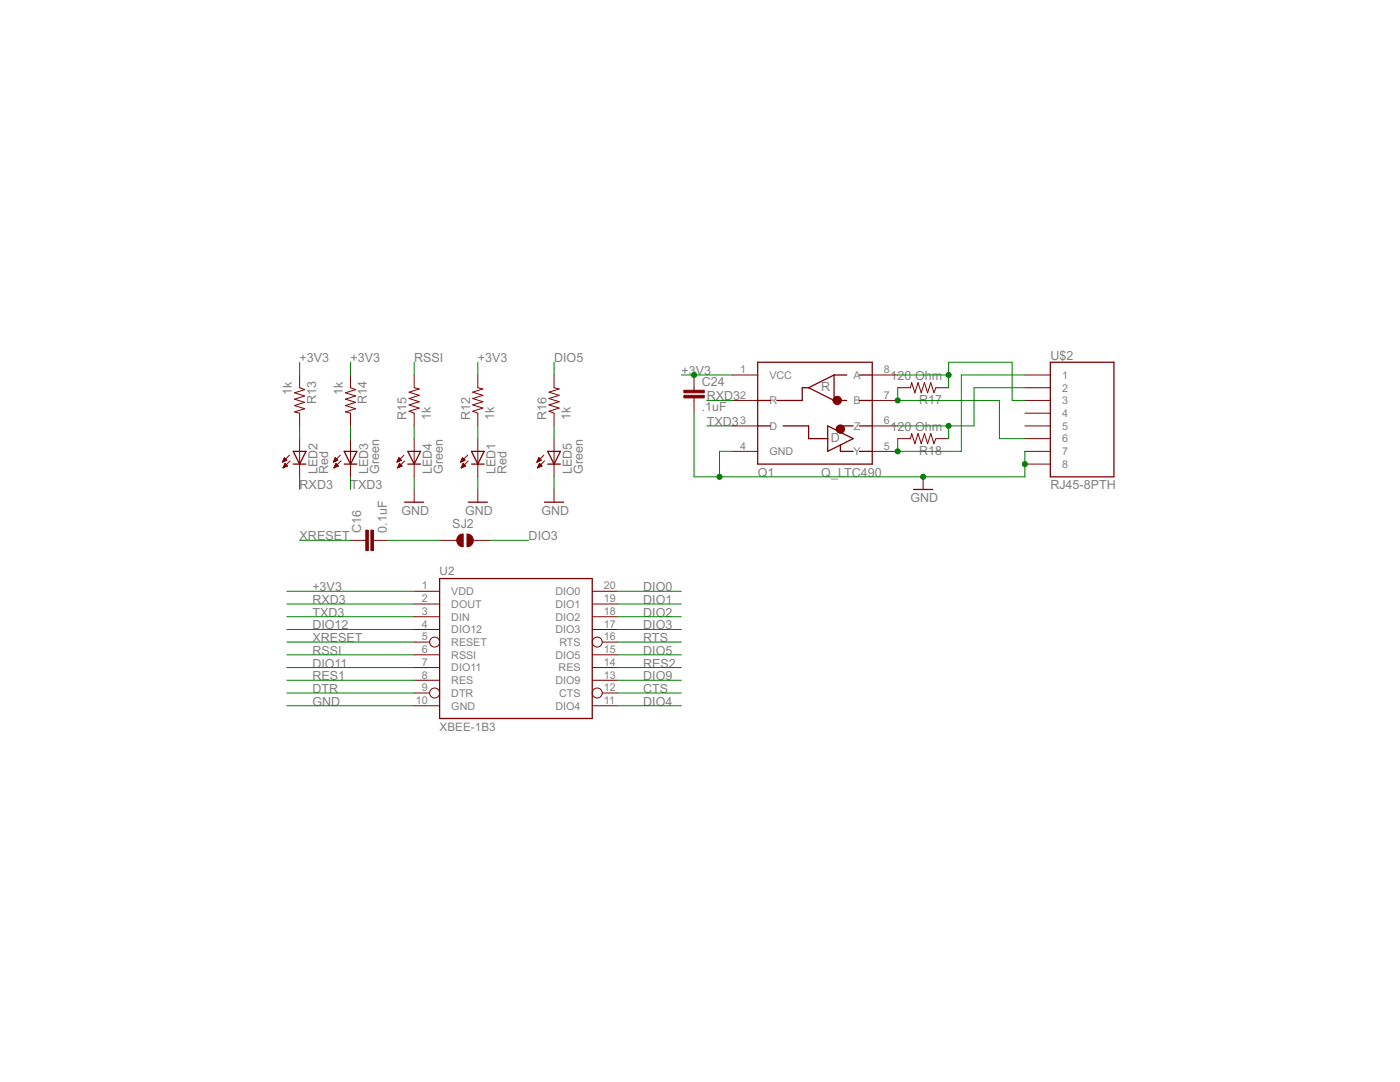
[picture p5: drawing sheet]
<svg xmlns="http://www.w3.org/2000/svg" width="279mm" height="216mm" viewBox="0 0 279 216" stroke-linecap="round" stroke-linejoin="round" font-family="sans-serif">
<g fill="none" stroke="#800000" stroke-width=".2">
<path d="M59.8 74.8v2.6l1 .3-2 .7 2 .6-2 .7 2 .6-2 .6 2 .7-2 .6 1 .2v2.6M70 74.8v2.6l1 .3-2.1 .7 2.1 .6-2.1 .7 2.1 .6-2.1 .6 2.1 .7-2.1 .6 1.1 .2v2.6M82.7 74.8v2.6l1 .2-2.1 .7 2.1 .6-2.1 .6 2.1 .7-2.1 .6 2.1 .6-2.1 .7 1.1 .3v2.6M95.4 74.8v2.6l1 .2-2.1 .7 2.1 .6-2.1 .6 2.1 .7-2.1 .6 2.1 .6-2.1 .7 1.1 .3v2.6M110.6 74.8v2.6l1 .2-2 .7 2 .6-2 .6 2 .7-2 .6 2 .6-2 .7 1 .3v2.6M138.5 74.8v3.1M138.5 79.4v3M146.1 74.8h5.1M146.1 79.9h5.1M174.1 74.8h5.1M174.1 79.9h5.1M179.2 77.4h2.5l.2-1.1 .7 2.1 .6-2.1 .7 2.1 .6-2.1 .6 2.1 .7-2.1 .6 2.1 .4-1h2.5"/>
<path d="M204.5 74.8h5.1M204.5 77.4h5.1M204.5 79.9h5.1M56.4 92.1h.2M56.5 92h.4M56.5 91.9h.6M56.5 93.3h.1M56.6 91.8h.6M56.6 93.2h.2M56.6 93.1h.5M56.6 91.6h.5M56.7 91.5h.2"/>
<path d="M56.7 93h.7M56.7 92.8h.6M56.7 91.4h.1M56.7 91.3l.6 .5-.9 .4zM56.8 92.7h.3M56.8 92.6h.2M56.9 92.5h.1M56.9 92.5l-.4 .9M56.9 92.5l.5 .5-.9 .4M57.8 90.8l-1.4 1.4M57.9 92l-1.4 1.4M59.8 87.5v7.6"/>
<path d="M66.6 92.1h.1M66.6 92h.4M66.7 93.3h.1M66.7 91.9h.6M66.7 91.8h.6M66.7 93.2h.3M66.8 93.1h.5M66.8 91.6h.4M66.8 91.5h.3M66.8 93h.7M66.9 91.4h.1M66.9 92.8h.5"/>
<path d="M66.9 91.3l.5 .5-.9 .4zM66.9 92.7h.4M67 92.6h.2M67 92.5h.1M67 92.5l-.3 .9M67 92.5l.5 .5-.8 .4M67.9 90.8l-1.4 1.4M68.1 92l-1.4 1.4M70 87.5v7.6M79.3 92.1h.1M79.3 92h.4M79.4 93.3h.1"/>
<path d="M79.4 91.9h.6M79.4 91.8h.6M79.4 93.2h.3M79.5 91.6h.4M79.5 93.1h.5M79.5 91.5h.3M79.5 93h.7M79.6 91.4h.1M79.6 92.8h.5M79.6 91.3l.5 .5-.9 .4zM79.6 92.7h.4M79.7 92.6h.2"/>
<path d="M79.7 92.5h.1M79.7 92.5l-.3 .9M79.7 92.5l.5 .5-.8 .4M80.6 90.8l-1.4 1.4M80.8 92l-1.4 1.4M82.7 87.5v7.6M82.7 97.7v2.5M91.9 92.1h.2M92 92h.4M92.1 91.9h.6M92.1 93.3h.1M92.1 91.8h.6"/>
<path d="M92.1 93.2h.3M92.2 91.6h.4M92.2 93.1h.5M92.2 91.5h.3M92.2 93h.7M92.3 91.4h.1M92.3 92.8h.5M92.3 91.3l.5 .5-.9 .4zM92.3 92.7h.4M92.4 92.6h.2M92.4 92.5h.1M92.4 92.5l-.3 .9"/>
<path d="M92.4 92.5l.5 .5-.8 .4M93.3 90.8l-1.4 1.4M93.5 92l-1.4 1.4M95.4 87.5v7.6M95.4 97.7v2.5M107.2 92.1h.2M107.3 92h.4M107.3 91.9h.6M107.3 93.3h.1M107.3 93.2h.3M107.4 91.8h.6M107.4 91.6h.4"/>
<path d="M107.4 93.1h.5M107.4 93h.8M107.5 91.5h.2M107.5 91.4h.1M107.5 92.8h.5M107.5 91.3l.5 .5-.9 .4zM107.5 92.7h.4M107.6 92.6h.2M107.7 92.5h.1M107.7 92.5l-.4 .9M107.7 92.5l.5 .5-.9 .4M108.5 90.8l-1.4 1.4"/>
<path d="M108.7 92l-1.4 1.4M110.6 87.5v7.6M110.6 97.7v2.5M146.1 90.1h5.1M146.1 85h5.1M174.1 90.1h5.1M174.1 85h5.1M179.2 87.5h2.5l.2-1 .7 2 .6-2 .7 2 .6-2 .6 2 .7-2 .6 2 .4-1h2.5M184.2 95.1v2.6M204.5 92.6h5.1M204.5 82.4h5.1M204.5 90.1h5.1"/>
<path d="M204.5 87.5h5.1M204.5 85h5.1M70 107.8h3M74.5 107.8h3.1M82.7 118h5M87.7 107.8h3.5M94.5 107.8h3.4M118.2 118h5.1M82.7 120.5h5M82.7 123.1h5M82.7 125.6h5M82.7 128.1h3"/>
<path d="M82.7 130.7h5M82.7 133.2h5M82.7 135.7h5M82.7 138.3h3M118.2 120.5h5.1M118.2 123.1h5.1M118.2 125.6h5.1M118.2 130.7h5.1M118.2 133.2h5.1M118.2 135.7h5.1M120.2 128.1h3.1M120.2 138.3h3.1"/>
<path d="M82.7 140.8h5M118.2 140.8h5.1"/>
<circle cx="86.7" cy="138.3" r=".99"/>
<circle cx="86.7" cy="128.1" r=".99"/>
<circle cx="119.2" cy="138.3" r=".99"/>
<circle cx="119.2" cy="128.1" r=".99"/>
</g>
<g fill="none" stroke="#800000" stroke-width=".25">
<path d="M151.2 72.3h22.9v20.3h-22.9zM151.2 79.9h2.6M161.4 77.4l5.1 2.5M161.4 77.4h-1.3v2.5h-5.1M166.5 74.8v5.1M166.5 74.8l-5.1 2.6M166.5 79.9h2.5M166.5 74.8h2.5M171.5 79.9h2.6M171.5 74.8h2.6M209.6 72.3h12.7v22.8h-12.7zM58.5 92.6h2.6"/>
<path d="M58.5 90.1h2.6l-1.3 2.5zM68.7 92.6h2.5M68.7 90.1h2.5l-1.2 2.5zM81.4 92.6h2.5M81.4 90.1h2.5l-1.2 2.5zM94.1 90.1h2.5l-1.2 2.5zM94.1 92.6h2.5M109.3 92.6h2.5M109.3 90.1h2.5l-1.2 2.5zM151.2 85h2.6M156.3 85h5.1v2.5h3.8M165.2 85l5.1 2.5-5.1 2.6z"/>
<path d="M167.7 88.8v1.3h2.6M170.3 85h-2.6v1.3M171.5 90.1h2.6M171.5 85h2.6M182.3 97.7h3.8M80.8 100.2h3.8M87.7 115.4h30.5v28h-30.5zM93.5 100.2h3.8M108.7 100.2h3.8"/>
</g>
<g fill="#800000" stroke="#800000" stroke-width=".2">
<path d="M93.2 106.6a1.27 1.27 0 0 1 1.3 1.2 1.27 1.27 0 0 1-1.3 1.3z" fill-rule="evenodd"/>
<path d="M91.5 107l.5-.4h.4v2.5a1.27 1.27 0 0 1-1.1-.7 1.27 1.27 0 0 1 .2-1.4z" fill-rule="evenodd"/>
<path d="M166.5 79.4a.84 .84 0 0 1 1.3 .1 .84 .84 0 0 1-.5 1.2 .84 .84 0 0 1-1.1-.8h.4a.43 .43 0 0 1 .6-.4 .43 .43 0 0 1 .2 .6 .43 .43 0 0 1-.7 0l-.1-.2h-.4z" fill-rule="evenodd"/>
<path d="M167.1 85.1a.84 .84 0 0 1 1.3 0 .84 .84 0 0 1-.4 1.3 .84 .84 0 0 1-1.1-.8h.4a.43 .43 0 0 1 .5-.4 .43 .43 0 0 1 .2 .7 .43 .43 0 0 1-.7-.1v-.2h-.4z" fill-rule="evenodd"/>
<path d="M167.4 85.2a.52 .52 0 0 1 .8 .2 .52 .52 0 0 1-.3 .7 .52 .52 0 0 1-.7-.5l.6-.1 .1 .2-.7-.1z" fill-rule="evenodd"/>
<path d="M166.8 79.5a.54 .54 0 0 1 .8 .2 .54 .54 0 0 1-.4 .8 .54 .54 0 0 1-.6-.6l.6-.1 .1 .2-.2 .1-.1-.2h-.4z" fill-rule="evenodd"/>
</g>
<g fill="#800000" stroke="#800000" stroke-width=".2">
<path d="M74 105.8h.5v4.1h-.5z"/>
<path d="M73 105.8h.5v4.1h-.5z"/>
<path d="M136.5 78.9h4v.5h-4z"/>
<path d="M136.5 77.9h4v.5h-4z"/>
</g>
<g fill="none" stroke="#008000" stroke-width=".2">
<path d="M59.8 72.3v2.5M70 72.3v2.5M82.7 72.3v2.5M95.4 72.3v2.5M110.6 72.3v2.5M136 74.8h10.1M141.1 79.9h5M179.2 77.4v2.5h20.3v7.6h5M179.2 74.8h10.1M189.3 77.4v-5.1h12.7v7.6h2.5M204.5 74.8h-12.6v15.3h-12.7v-2.6M204.5 77.4h-10.1v7.6h-15.2"/>
<path d="M59.8 85v2.5M59.8 95.1v2.6M70 85v2.5M70 95.1v2.6M82.7 85v2.5M82.7 95.1v2.6M95.4 85v2.5M95.4 95.1v2.6M110.6 85v2.5M110.6 95.1v2.6M138.5 82.4v12.7h66v-5M141.1 85h5"/>
<path d="M146.1 90.1h-2.5v5M189.3 85v2.5M57.3 118h25.4M59.8 107.8h10.2M77.6 107.8h10.1M97.9 107.8h7.6M123.3 118h12.7M57.3 120.5h25.4M57.3 138.3h25.4M57.3 135.7h25.4M57.3 130.7h25.4M57.3 128.1h25.4"/>
<path d="M57.3 125.6h25.4M57.3 123.1h25.4M57.3 133.2h25.4M123.3 120.5h12.7M123.3 138.3h12.7M123.3 135.7h12.7M123.3 130.7h12.7M123.3 128.1h12.7M123.3 125.6h12.7M123.3 123.1h12.7M123.3 133.2h12.7M57.3 140.8h25.4"/>
<path d="M123.3 140.8h12.7"/>
</g>
<g fill="#008000" stroke="#008000" stroke-width=".2">
<circle cx="184.2" cy="95.1" r=".51"/>
<circle cx="143.6" cy="95.1" r=".51"/>
<circle cx="204.5" cy="92.6" r=".51"/>
<circle cx="138.5" cy="74.8" r=".51"/>
<circle cx="179.2" cy="90.1" r=".51"/>
<circle cx="189.3" cy="85" r=".51"/>
<circle cx="179.2" cy="79.9" r=".51"/>
<circle cx="189.3" cy="74.8" r=".51"/>
</g>
<g font-size="2.8" fill="#808080">
<text x="209.6" y="71.8">U$2</text>
<text x="59.8" y="72.3">+3V3</text>
<text x="70" y="72.3">+3V3</text>
<text x="82.6" y="72.3">RSSI</text>
<text x="95.3" y="72.3">+3V3</text>
<text x="110.6" y="72.3">DIO5</text>
<text x="136" y="74.8">+3</text>
<text x="138.8" y="74.8">V3</text>
<text x="140" y="77">C24</text>
<text x="163.9" y="78">R</text>
<text x="177.7" y="75.8">120 Ohm</text>
<text x="58.3" y="78.7" transform="rotate(-90 58.3 78.7)">1k</text>
<text x="63.1" y="80.7" transform="rotate(-90 63.1 80.7)">R13</text>
<text x="68.4" y="78.7" transform="rotate(-90 68.4 78.7)">1k</text>
<text x="73.2" y="80.7" transform="rotate(-90 73.2 80.7)">R14</text>
<text x="81.2" y="83.7" transform="rotate(-90 81.2 83.7)">R15</text>
<text x="86" y="83.7" transform="rotate(-90 86 83.7)">1k</text>
<text x="93.8" y="83.7" transform="rotate(-90 93.8 83.7)">R12</text>
<text x="98.6" y="83.7" transform="rotate(-90 98.6 83.7)">1k</text>
<text x="109.1" y="83.7" transform="rotate(-90 109.1 83.7)">R16</text>
<text x="113.9" y="83.7" transform="rotate(-90 113.9 83.7)">1k</text>
<text x="140" y="82.1">.1uF</text>
<text x="141.1" y="79.9">RXD3</text>
<text x="183.4" y="80.6">R17</text>
<text x="141.1" y="85">TXD3</text>
<text x="165.8" y="88.2">D</text>
<text x="177.7" y="86">120 Ohm</text>
<text x="63.3" y="94.6" transform="rotate(-90 63.3 94.6)">LED2</text>
<text x="65.5" y="94.6" transform="rotate(-90 65.5 94.6)">Red</text>
<text x="73.5" y="94.6" transform="rotate(-90 73.5 94.6)">LED3</text>
<text x="75.7" y="94.6" transform="rotate(-90 75.7 94.6)">Green</text>
<text x="86.2" y="94.6" transform="rotate(-90 86.2 94.6)">LED4</text>
<text x="88.4" y="94.6" transform="rotate(-90 88.4 94.6)">Green</text>
<text x="98.9" y="94.6" transform="rotate(-90 98.9 94.6)">LED1</text>
<text x="101.1" y="94.6" transform="rotate(-90 101.1 94.6)">Red</text>
<text x="114.1" y="94.6" transform="rotate(-90 114.1 94.6)">LED5</text>
<text x="116.3" y="94.6" transform="rotate(-90 116.3 94.6)">Green</text>
<text x="151.2" y="95.1">Q1</text>
<text x="163.9" y="95.1">Q_LTC490</text>
<text x="183.4" y="90.8">R18</text>
<text x="59.8" y="97.7">RXD3</text>
<text x="70" y="97.7">TXD3</text>
<text x="181.7" y="100.2">GND</text>
<text x="209.6" y="97.7">RJ45-8PTH</text>
<text x="59.8" y="107.8">XRESET</text>
<text x="72.1" y="106.3" transform="rotate(-90 72.1 106.3)">C16</text>
<text x="77.2" y="106.3" transform="rotate(-90 77.2 106.3)">0.1uF</text>
<text x="80.1" y="102.7">GND</text>
<text x="90.3" y="105.3">SJ2</text>
<text x="92.8" y="102.7">GND</text>
<text x="105.5" y="107.8">DIO3</text>
<text x="108" y="102.7">GND</text>
<text x="62.3" y="118">+3V3</text>
<text x="128.4" y="118">DIO0</text>
<text x="62.3" y="120.5">RXD3</text>
<text x="62.3" y="125.6">DIO12</text>
<text x="62.3" y="123.1">TXD3</text>
<text x="128.4" y="125.6">DIO3</text>
<text x="128.4" y="123.1">DIO2</text>
<text x="128.4" y="120.5">DIO1</text>
<text x="62.3" y="130.7">RSSI</text>
<text x="62.3" y="128.1">XRESET</text>
<text x="128.4" y="130.7">DIO5</text>
<text x="128.4" y="128.1">RTS</text>
<text x="62.3" y="135.7">RES1</text>
<text x="62.3" y="133.2">DIO11</text>
<text x="128.4" y="135.7">DIO9</text>
<text x="128.4" y="133.2">RES2</text>
<text x="62.3" y="140.8">GND</text>
<text x="62.3" y="138.3">DTR</text>
<text x="128.4" y="140.8">DIO4</text>
<text x="128.4" y="138.3">CTS</text>
</g>
<g font-size="2.6" fill="#808080">
<text x="87.7" y="114.7">U2</text>
<text x="87.7" y="145.9">XBEE-1B3</text>
</g>
<g font-size="2.4" fill="#808080">
<text x="147.7" y="74.5">1</text>
<text x="153.6" y="75.6">VCC</text>
<text x="170.3" y="75.6">A</text>
<text x="176.4" y="74.5">8</text>
<text x="212" y="75.6">1</text>
<text x="147.7" y="79.5">2</text>
<text x="153.6" y="80.7">R</text>
<text x="170.3" y="80.7">B</text>
<text x="176.4" y="79.5">7</text>
<text x="212" y="78.1">2</text>
<text x="212" y="80.7">3</text>
<text x="212" y="83.2">4</text>
<text x="147.7" y="84.6">3</text>
<text x="147.7" y="89.7">4</text>
<text x="153.6" y="85.7">D</text>
<text x="170.4" y="85.7">Z</text>
<text x="176.4" y="89.7">5</text>
<text x="176.4" y="84.6">6</text>
<text x="212" y="88.3">6</text>
<text x="212" y="85.7">5</text>
<text x="153.6" y="90.8">GND</text>
<text x="170.3" y="90.8">Y</text>
<text x="212" y="93.4">8</text>
<text x="212" y="90.8">7</text>
<text x="84.2" y="117.6">1</text>
<text x="90.1" y="118.7">VDD</text>
<text x="110.9" y="118.7">DIO0</text>
<text x="120.5" y="117.6">20</text>
<text x="84.2" y="120.2">2</text>
<text x="84.2" y="122.7">3</text>
<text x="84.2" y="125.2">4</text>
<text x="90.1" y="121.3">DOUT</text>
<text x="90.1" y="123.8">DIN</text>
<text x="110.9" y="123.8">DIO2</text>
<text x="110.9" y="121.3">DIO1</text>
<text x="120.5" y="125.2">17</text>
<text x="120.5" y="122.7">18</text>
<text x="120.5" y="120.2">19</text>
<text x="84.2" y="127.8">5</text>
<text x="84.2" y="130.3">6</text>
<text x="90.1" y="126.4">DIO12</text>
<text x="90.1" y="128.9">RESET</text>
<text x="90.1" y="131.4">RSSI</text>
<text x="110.9" y="131.4">DIO5</text>
<text x="110.9" y="126.4">DIO3</text>
<text x="111.6" y="128.9">RTS</text>
<text x="120.5" y="130.3">15</text>
<text x="120.5" y="127.8">16</text>
<text x="84.2" y="132.9">7</text>
<text x="84.2" y="135.4">8</text>
<text x="84.2" y="137.9">9</text>
<text x="90.1" y="134">DIO11</text>
<text x="90.1" y="136.5">RES</text>
<text x="110.9" y="136.5">DIO9</text>
<text x="111.5" y="134">RES</text>
<text x="120.5" y="137.9">12</text>
<text x="120.5" y="135.4">13</text>
<text x="120.5" y="132.9">14</text>
<text x="83" y="140.5">10</text>
<text x="90.1" y="139">DTR</text>
<text x="90.1" y="141.6">GND</text>
<text x="110.9" y="141.6">DIO4</text>
<text x="111.6" y="139">CTS</text>
<text x="120.5" y="140.5">11</text>
</g>
</svg>
